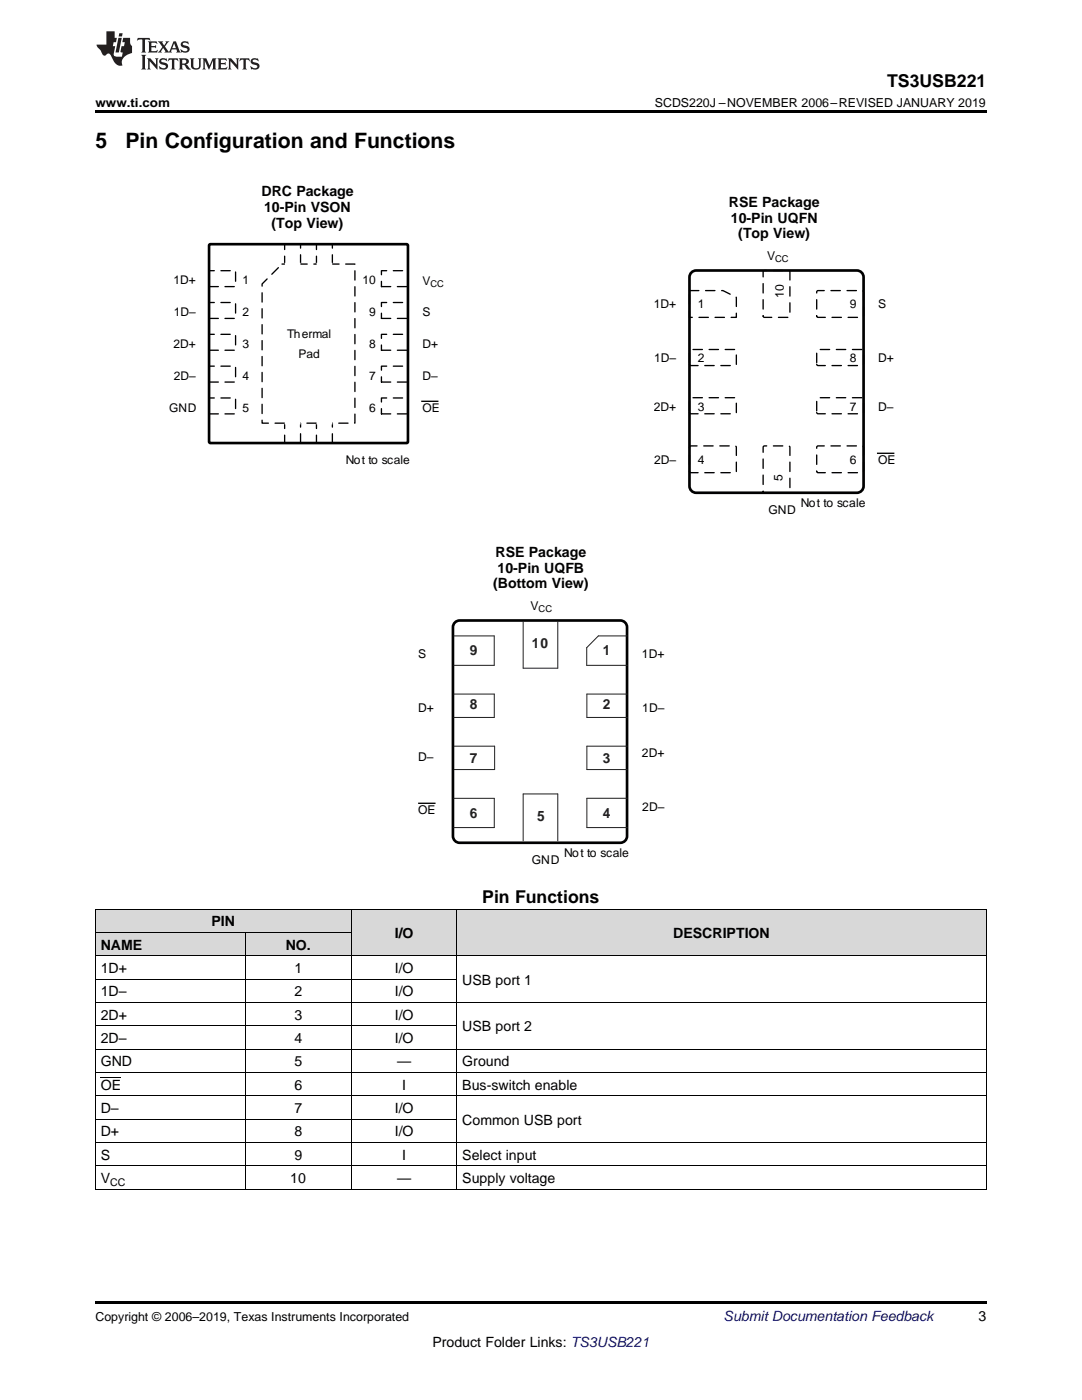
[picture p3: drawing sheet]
<svg xmlns="http://www.w3.org/2000/svg" width="216mm" height="279mm" viewBox="0 0 216 279" stroke-linecap="round" stroke-linejoin="round" font-family="sans-serif">
<g fill="#d8d8d8">
<path d="M70.1 181.5h21.1v9.3h-21.1z"/>
<path d="M91.2 181.5h105.6v9.3h-105.6z"/>
<path d="M19 186.2h30v4.6h-30z"/>
<path d="M49 186.2h21.1v4.6h-21.1z"/>
<path d="M19 181.5h30v4.7h-30z"/>
<path d="M49 181.5h21.1v4.7h-21.1z"/>
</g>
<path d="M19 259.7h177.8v.5h-177.8z" fill="#000"/>
<g fill="none" stroke="#000" stroke-width=".2">
<path d="M19 195.4h72.2M19 190.8h177.8M19 186.1h51.1M19 181.5h177.8M19.1 181.5v55.9M48.9 186.2v51.2M70 181.5v55.9M91.1 181.5v55.9M196.8 181.5v55.9M19 218.7h177.8M19 214h177.8M19 209.4h177.8"/>
<path d="M19 204.7h72.2M19 200.1h177.8M19 237.3h177.8M19 232.7h177.8M19 228h177.8M19 223.4h72.2"/>
</g>
<path d="M83.4 160.3h3.5" fill="none" stroke="#000" stroke-width=".27"/>
<path d="M90.6 124.4l.7-.5 .4-.1h32.1a1.34 1.34 0 0 1 1.3 1.4v41.7a1.34 1.34 0 0 1-1.3 1.3h-32.1a1.34 1.34 0 0 1-1.3-1.3v-41.7z" fill="none" stroke="#000" stroke-width=".53"/>
<path d="M90.5 138.5h8.1v4.7h-8.1M90.5 126.9h8.1v5.9h-8.1M104.4 124v9.4h6.9v-9.4M125.2 138.5h-8.1v4.7h8.1M125.2 126.9h-5.8l-2.3 2.4v3.5h8.1M90.5 159.3h8.1v5.9h-8.1M90.6 148.9h8.1v4.7h-8.1M125.2 148.9h-8.1v4.7h8.1M125.2 159.3h-8.1v5.9h8.1M104.4 167.8v-9.3h6.9v9.3" fill="none" stroke="#221f20" stroke-width=".2"/>
<path d="M137.6 58h6.7l2.6 1.3v4h-9.3z" fill-rule="evenodd" fill="#fff"/>
<path d="M137.6 58h6.7l2.6 1.3v4h-9.3z" fill="none" stroke="#000" stroke-width=".27" stroke-dasharray="1.9 1.3"/>
<path d="M137.7 69.8h9.1l.1 .2v2.8l-.2 .2-9-.1-.1-.2v-2.7z" fill-rule="evenodd" fill="#fff"/>
<path d="M137.7 69.8h9.1l.1 .2v2.8l-.2 .2-9-.1-.1-.2v-2.7z" fill="none" stroke="#000" stroke-width=".27" stroke-dasharray="1.9 1.3"/>
<path d="M137.7 79.4h9.1l.1 .2v2.8l-.2 .2-9-.1-.1-.2v-2.7z" fill-rule="evenodd" fill="#fff"/>
<path d="M137.7 79.4h9.1l.1 .2v2.8l-.2 .2-9-.1-.1-.2v-2.7z" fill="none" stroke="#000" stroke-width=".27" stroke-dasharray="1.9 1.3"/>
<path d="M137.6 89.1l.2-.1h9l.1 .3v4.9l-.2 .1h-9l-.1-.2z" fill-rule="evenodd" fill="#fff"/>
<path d="M137.6 89.1l.2-.1h9l.1 .3v4.9l-.2 .1h-9l-.1-.2z" fill="none" stroke="#000" stroke-width=".27" stroke-dasharray="1.9 1.3"/>
<path d="M152.3 89.1l.2-.1h4.9l.2 .1v9l-.1 .2h-5l-.2-.1z" fill-rule="evenodd" fill="#fff"/>
<path d="M152.3 89.1l.2-.1h4.9l.2 .1v9l-.1 .2h-5l-.2-.1z" fill="none" stroke="#000" stroke-width=".27" stroke-dasharray="1.9 1.3"/>
<path d="M163 89.1l.2-.1h9l.1 .3v4.9l-.3 .1h-8.9l-.1-.2z" fill-rule="evenodd" fill="#fff"/>
<path d="M163 89.1l.2-.1h9l.1 .3v4.9l-.3 .1h-8.9l-.1-.2z" fill="none" stroke="#000" stroke-width=".27" stroke-dasharray="1.9 1.3"/>
<path d="M175 90.5h3.5" fill="none" stroke="#000" stroke-width=".27"/>
<path d="M163 79.5l.2-.1h9l.1 .2v2.8l-.3 .2-8.9-.1-.1-.2z" fill-rule="evenodd" fill="#fff"/>
<path d="M163 79.5l.2-.1h9l.1 .2v2.8l-.3 .2-8.9-.1-.1-.2z" fill="none" stroke="#000" stroke-width=".27" stroke-dasharray="1.9 1.3"/>
<path d="M163 69.9l.2-.1h9l.1 .2v2.8l-.3 .2-8.9-.1-.1-.2z" fill-rule="evenodd" fill="#fff"/>
<path d="M163 69.9l.2-.1h9l.1 .2v2.8l-.3 .2-8.9-.1-.1-.2z" fill="none" stroke="#000" stroke-width=".27" stroke-dasharray="1.9 1.3"/>
<path d="M163 58.1l.2-.1h9l.1 .3v4.9l-.3 .1h-8.9l-.1-.2z" fill-rule="evenodd" fill="#fff"/>
<path d="M163 58.1l.2-.1h9l.1 .3v4.9l-.3 .1h-8.9l-.1-.2z" fill="none" stroke="#000" stroke-width=".27" stroke-dasharray="1.9 1.3"/>
<path d="M152.3 54.1l.2-.1h4.9l.2 .1v9l-.1 .2h-5l-.2-.1z" fill-rule="evenodd" fill="#fff"/>
<path d="M152.3 54.1l.2-.1h4.9l.2 .1v9l-.1 .2h-5l-.2-.1z" fill="none" stroke="#000" stroke-width=".27" stroke-dasharray="1.9 1.3"/>
<path d="M137.8 54.5l.7-.4 .4-.1h32.1a1.34 1.34 0 0 1 1.3 1.3v41.7a1.34 1.34 0 0 1-1.3 1.3h-32.1a1.34 1.34 0 0 1-1.3-1.3v-41.7z" fill="none" stroke="#000" stroke-width=".53"/>
<path d="M41.7 54h5.3v3.2h-5.3z" fill-rule="evenodd" fill="#fff"/>
<path d="M41.7 54h5.3v3.2h-5.3z" fill="none" stroke="#000" stroke-width=".26" stroke-dasharray="1.9 1.3"/>
<path d="M41.7 60.4h5.3v3.1h-5.3z" fill-rule="evenodd" fill="#fff"/>
<path d="M41.7 60.4h5.3v3.1h-5.3z" fill="none" stroke="#000" stroke-width=".26" stroke-dasharray="1.9 1.3"/>
<path d="M41.7 66.7h5.3v3.2h-5.3z" fill-rule="evenodd" fill="#fff"/>
<path d="M41.7 66.7h5.3v3.2h-5.3z" fill="none" stroke="#000" stroke-width=".26" stroke-dasharray="1.9 1.3"/>
<path d="M41.7 73.1h5.3v3.1h-5.3z" fill-rule="evenodd" fill="#fff"/>
<path d="M41.7 73.1h5.3v3.1h-5.3z" fill="none" stroke="#000" stroke-width=".26" stroke-dasharray="1.9 1.3"/>
<path d="M41.7 79.4h5.3v3.2h-5.3z" fill-rule="evenodd" fill="#fff"/>
<path d="M41.7 79.4h5.3v3.2h-5.3z" fill="none" stroke="#000" stroke-width=".26" stroke-dasharray="1.9 1.3"/>
<path d="M76.1 79.4h5.3v3.2h-5.3z" fill-rule="evenodd" fill="#fff"/>
<path d="M76.1 79.4h5.3v3.2h-5.3z" fill="none" stroke="#000" stroke-width=".26" stroke-dasharray="1.9 1.3"/>
<path d="M84 80.1h3.5" fill="none" stroke="#000" stroke-width=".26"/>
<path d="M76.1 73.1h5.3v3.1h-5.3z" fill-rule="evenodd" fill="#fff"/>
<path d="M76.1 73.1h5.3v3.1h-5.3z" fill="none" stroke="#000" stroke-width=".26" stroke-dasharray="1.9 1.3"/>
<path d="M76.1 66.7h5.3v3.2h-5.3z" fill-rule="evenodd" fill="#fff"/>
<path d="M76.1 66.7h5.3v3.2h-5.3z" fill="none" stroke="#000" stroke-width=".26" stroke-dasharray="1.9 1.3"/>
<path d="M76.1 60.4h5.3v3.1h-5.3z" fill-rule="evenodd" fill="#fff"/>
<path d="M76.1 60.4h5.3v3.1h-5.3z" fill="none" stroke="#000" stroke-width=".26" stroke-dasharray="1.9 1.3"/>
<path d="M76.1 54h5.3v3.2h-5.3z" fill-rule="evenodd" fill="#fff"/>
<path d="M56.3 52.7h14.5v31.8h-18.5v-27.8zM56.8 48.7h3.2v4h-3.2zM63.1 48.7h3.2v4h-3.2zM76.1 54h5.3v3.2h-5.3zM56.8 84.5h3.2v3.9h-3.2zM63.1 84.5h3.2v3.9h-3.2z" fill="none" stroke="#000" stroke-width=".26" stroke-dasharray="1.9 1.3"/>
<path d="M41.8 48.8h39.5l.1 .2v39.3l-.3 .1h-39.1l-.2-.1-.1-39.3z" fill="none" stroke="#000" stroke-width=".53"/>
<path d="M56.8 52.7h3.2M63.1 52.7h3.2M56.8 84.5h3.2M63.1 84.5h3.2" fill="none" stroke="#fff" stroke-width=".53"/>
<path d="M19 22h177.8v.5h-177.8z" fill="#000"/>
<g fill="#231f20">
<path d="M27.5 7.6l-.1 .5 .4-.2h.6v.1v2.1l-.2 .4h1l-.3-.4v-2.1l.1-.1h.5l.5 .2-.2-.5zM29.5 8.3l.2 .3v1.5l-.2 .4h1.8l.2-.6a1.04 1.04 0 0 1-1.3 .2v-.7h.6l.3 .2v-.6l-.3 .2h-.6v-.6l.8-.1 .4 .3-.2-.5zM31.5 8.3l.9 1.1-.9 1.1h.8l-.2-.2 .5-.7 .4 .7-.2 .2h1.5l-.1-.2 .1-.4h.9l.1 .4-.2 .2h1l-.3-.3-.7-1.9h-.5l-.9 2-.8-1 .9-1h-.8l.1 .3-.3 .5-.4-.6 .2-.2zM34.7 8.6l.4 1h-.7zM36.3 8.4a.63 .63 0 0 0-.2 .7 .63 .63 0 0 0 .6 .4l.6 .2 .1 .2a.75 .75 0 0 1-.7 .4 .75 .75 0 0 1-.6-.5l.1 .7 .1-.1a1.11 1.11 0 0 0 1.5-.6 1.13 1.13 0 0 0-1.2-.8l-.1-.4a1.04 1.04 0 0 1 1.2 .2l-.2-.5-.1 .1-.5-.2zM28.2 10.9l.2 .4v2.2l-.2 .4h1l-.3-.4v-2.2l.3-.4zM29.3 11.6l.3 .4v1.5l-.3 .4h.8l-.2-.4v-1.3l1.5 1.7v-1.9l.2-.4h-.7l.2 .4v.9l-1.1-1.3zM32 11.8a.62 .62 0 0 0-.2 .7 .62 .62 0 0 0 .6 .4l.6 .1 .1 .3a.76 .76 0 0 1-.7 .3 .76 .76 0 0 1-.6-.4l.1 .7 .1-.1a1.11 1.11 0 0 0 1.5-.6 1.13 1.13 0 0 0-1.2-.8l-.1-.4a1.04 1.04 0 0 1 1.2 .2l-.2-.6-.1 .1-.5-.1zM33.7 11.6l-.2 .6a.61 .61 0 0 1 .8-.3v1.6l-.2 .4h.9l-.2-.4v-1.6a.63 .63 0 0 1 .8 .3l-.2-.6zM35.6 11.6l.3 .4v1.5l-.3 .4h1l-.2-.2v-.8l.5 .2a.76 .76 0 0 0 1.2 .7l-1-1a.58 .58 0 0 0 .6-.5 .58 .58 0 0 0-.5-.6zM36.4 11.9h.1a.45 .45 0 0 1 .5 .1 .45 .45 0 0 1 .1 .5l-.7 .2zM37.9 11.6l.2 .2a2.17 2.17 0 0 0 .3 1.9 .99 .99 0 0 0 1.6-.6v-1.1l.2-.4h-.7l.2 .2a1.92 1.92 0 0 1-.2 1.8 .6 .6 0 0 1-.9-.5v-1.1l.2-.4zM40.4 11.6l.2 .4v1.5l-.2 .4h.7l-.2-.4v-1.4l.8 1.8 .8-1.8v1.4l-.2 .4h.9l-.2-.4v-1.5l.2-.4h-.8l-.6 1.5-.6-1.5zM43.4 11.6l.2 .4v1.5l-.2 .4h1.8l.2-.6a1.04 1.04 0 0 1-1.3 .1v-.6h.5l.4 .2v-.6l-.4 .2h-.5v-.7h.8l.3 .3-.1-.6zM45.5 11.6l.2 .4v1.5l-.2 .4h.7l-.2-.4v-1.3l1.5 1.7v-1.9l.2-.4h-.7l.2 .4v.9l-1.1-1.3zM47.9 11.6l-.1 .6a.61 .61 0 0 1 .8-.3v1.6l-.3 .4h1l-.3-.4 .1-1.6a.63 .63 0 0 1 .7 .3l-.1-.6zM50.2 11.8a.62 .62 0 0 0-.2 .7 .62 .62 0 0 0 .6 .4l.6 .1 .2 .3a.76 .76 0 0 1-.8 .3 .76 .76 0 0 1-.6-.4l.1 .7 .2-.1a1.11 1.11 0 0 0 1.5-.6 1.13 1.13 0 0 0-1.3-.8l-.1-.4a1.04 1.04 0 0 1 1.2 .2l-.1-.6-.2 .1-.5-.1z"/>
<path d="M21.2 6.3v2.6h-1.9l.1 .4 .7 .9a.91 .91 0 0 0 1 .8 .56 .56 0 0 1 .5-.3 .56 .56 0 0 1 .5 .3l.4 .8a1.53 1.53 0 0 0 1.9 1.2 1.54 1.54 0 0 1 1-2.1l.9-.3v-1.4a1.52 1.52 0 0 1-.3-1.6h-1.4l-.2 .8h.5l-.2 .8h-.4l-.2 1v.2l.4 .1-.2 .8a1.93 1.93 0 0 1-1.6-.3l.3-1.8h-.5l.2-.8h.4l.2-.8h-.4v-1.3zM23.6 7.6l-.6 2.9h.7l.6-2.9zM23.8 6.6l-.1 .7h.6l.2-.7z"/>
</g>
<path d="M20.1 215h4.1" fill="none" stroke="#000" stroke-width=".2"/>
<g font-size="4.2">
<text x="19" y="29.6">5</text>
<text x="25" y="29.6">Pin Configuration and Functions</text>
</g>
<g font-size="3.5">
<text x="177" y="17.3">TS3USB221</text>
<text x="96.2" y="180.2">Pin Functions</text>
</g>
<g font-size="2.8">
<text x="52.2" y="39.1">DRC Package</text>
<text x="145.5" y="41.2">RSE Package</text>
<text x="52.7" y="42.3">10-Pin VSON</text>
<text x="54.2" y="45.4">(Top View)</text>
<text x="145.8" y="44.4">10-Pin UQFN</text>
<text x="147.3" y="47.6">(Top View)</text>
<text x="98.9" y="111.1">RSE Package</text>
<text x="98.4" y="117.4">(Bottom View)</text>
<text x="99.3" y="114.3">10-Pin UQFB</text>
<text x="42.2" y="184.9">PIN</text>
<text x="20.1" y="189.5">NAME</text>
<text x="57" y="189.5">NO.</text>
<text x="78.8" y="187.2">I/O</text>
<text x="134.3" y="187.2">DESCRIPTION</text>
<text x="20.1" y="194.2">1D+</text>
<text x="58.7" y="194.2">1</text>
<text x="78.8" y="194.2">I/O</text>
<text x="92.3" y="196.5">USB port 1</text>
<text x="20.1" y="198.9">1D–</text>
<text x="20.1" y="203.5">2D+</text>
<text x="58.7" y="198.9">2</text>
<text x="58.7" y="203.5">3</text>
<text x="78.8" y="198.9">I/O</text>
<text x="78.8" y="203.5">I/O</text>
<text x="20.1" y="208.2">2D–</text>
<text x="58.7" y="208.2">4</text>
<text x="78.8" y="208.2">I/O</text>
<text x="92.3" y="205.8">USB port 2</text>
<text x="20.1" y="212.8">GND</text>
<text x="58.7" y="212.8">5</text>
<text x="79.2" y="212.8">—</text>
<text x="92.3" y="212.8">Ground</text>
<text x="20.1" y="217.5">OE</text>
<text x="58.7" y="217.5">6</text>
<text x="80.3" y="217.5">I</text>
<text x="92.3" y="217.5">Bus-switch enable</text>
<text x="20.1" y="222.1">D–</text>
<text x="20.1" y="226.8">D+</text>
<text x="58.7" y="222.1">7</text>
<text x="58.7" y="226.8">8</text>
<text x="78.8" y="222.1">I/O</text>
<text x="78.8" y="226.8">I/O</text>
<text x="92.3" y="224.5">Common USB port</text>
<text x="20.1" y="231.5">S</text>
<text x="58.7" y="231.5">9</text>
<text x="80.3" y="231.5">I</text>
<text x="92.3" y="231.5">Select input</text>
<text x="20.1" y="236.1">V</text>
<text x="57.9" y="236.1">10</text>
<text x="79.2" y="236.1">—</text>
<text x="92.3" y="236.1">Supply voltage</text>
<text x="195.3" y="263.6">3</text>
<text x="86.3" y="268.9">Product Folder Links: TS3USB221</text>
</g>
<g font-size="2.8" fill="#221f20">
<text x="93.8" y="130.8">9</text>
<text x="106.2" y="129.4">10</text>
<text x="120.3" y="130.8">1</text>
<text x="93.8" y="141.6">8</text>
<text x="120.3" y="141.6">2</text>
<text x="93.8" y="152.4">7</text>
<text x="120.3" y="152.4">3</text>
<text x="93.8" y="163.2">6</text>
<text x="107.2" y="163.9">5</text>
<text x="120.3" y="163.2">4</text>
</g>
<text font-size="2.8" fill="#0000c8" x="144.4" y="263.6">Submit Documentation Feedback</text>
<g font-size="2.5">
<text x="19" y="21.4">www.ti.com</text>
<text x="130.7" y="21.4">SCDS220J –NOVEMBER 2006–REVISED JANUARY 2019</text>
<text x="19" y="263.6">Copyright © 2006–2019, Texas Instruments Incorporated</text>
</g>
<g font-size="2.4">
<text x="153.1" y="51.9">V</text>
<text x="34.7" y="56.7">1D+</text>
<text x="48.4" y="56.7">1</text>
<text x="72.3" y="56.7">10</text>
<text x="84.3" y="56.9">V</text>
<text x="156.4" y="59.4" transform="rotate(-90 156.4 59.4)">10</text>
<text x="34.7" y="63.1">1D±</text>
<text x="48.4" y="63.1">2</text>
<text x="73.7" y="63.1">9</text>
<text x="84.3" y="63.1">S</text>
<text x="130.4" y="61.5">1D+</text>
<text x="139.2" y="61.5">1</text>
<text x="169.6" y="61.5">9</text>
<text x="175.2" y="61.5">S</text>
<text x="34.7" y="69.5">2D+</text>
<text x="48.4" y="69.5">3</text>
<text x="57.3" y="67.4">Thermal</text>
<text x="59.6" y="71.4">Pad</text>
<text x="73.7" y="69.5">8</text>
<text x="84.3" y="69.5">D+</text>
<text x="34.7" y="75.9">2D±</text>
<text x="48.4" y="75.9">4</text>
<text x="73.7" y="75.9">7</text>
<text x="84.3" y="75.9">D±</text>
<text x="130.5" y="72.3">1D±</text>
<text x="139.2" y="72.3">2</text>
<text x="169.6" y="72.3">8</text>
<text x="175.2" y="72.3">D+</text>
<text x="33.8" y="82.3">GND</text>
<text x="48.4" y="82.3">5</text>
<text x="73.7" y="82.3">6</text>
<text x="84.3" y="82.3">OE</text>
<text x="130.4" y="81.9">2D+</text>
<text x="139.2" y="81.9">3</text>
<text x="169.6" y="81.9">7</text>
<text x="175.2" y="81.9">D±</text>
<text x="69" y="92.7">Not to scale</text>
<text x="130.5" y="92.7">2D±</text>
<text x="139.2" y="92.7">4</text>
<text x="156.2" y="95.9" transform="rotate(-90 156.2 95.9)">5</text>
<text x="169.6" y="92.7">6</text>
<text x="175.2" y="92.7">OE</text>
<text x="159.8" y="101.3">Not to scale</text>
<text x="153.3" y="102.6">GND</text>
<text x="105.9" y="121.8">V</text>
<text x="83.4" y="131.4">S</text>
<text x="128.1" y="131.4">1D+</text>
<text x="83.4" y="142.1">D+</text>
<text x="128.2" y="142.1">1D±</text>
<text x="83.4" y="151.8">D±</text>
<text x="128.1" y="151">2D+</text>
<text x="128.2" y="161.8">2D±</text>
<text x="83.4" y="162.5">OE</text>
<text x="106.1" y="172.4">GND</text>
<text x="112.6" y="171.1">Not to scale</text>
</g>
<text font-size="2.1" x="22" y="236.7">CC</text>
<g font-size="1.9">
<text x="154.7" y="52.3">CC</text>
<text x="85.9" y="57.2">CC</text>
<text x="107.5" y="122.2">CC</text>
</g>
</svg>
